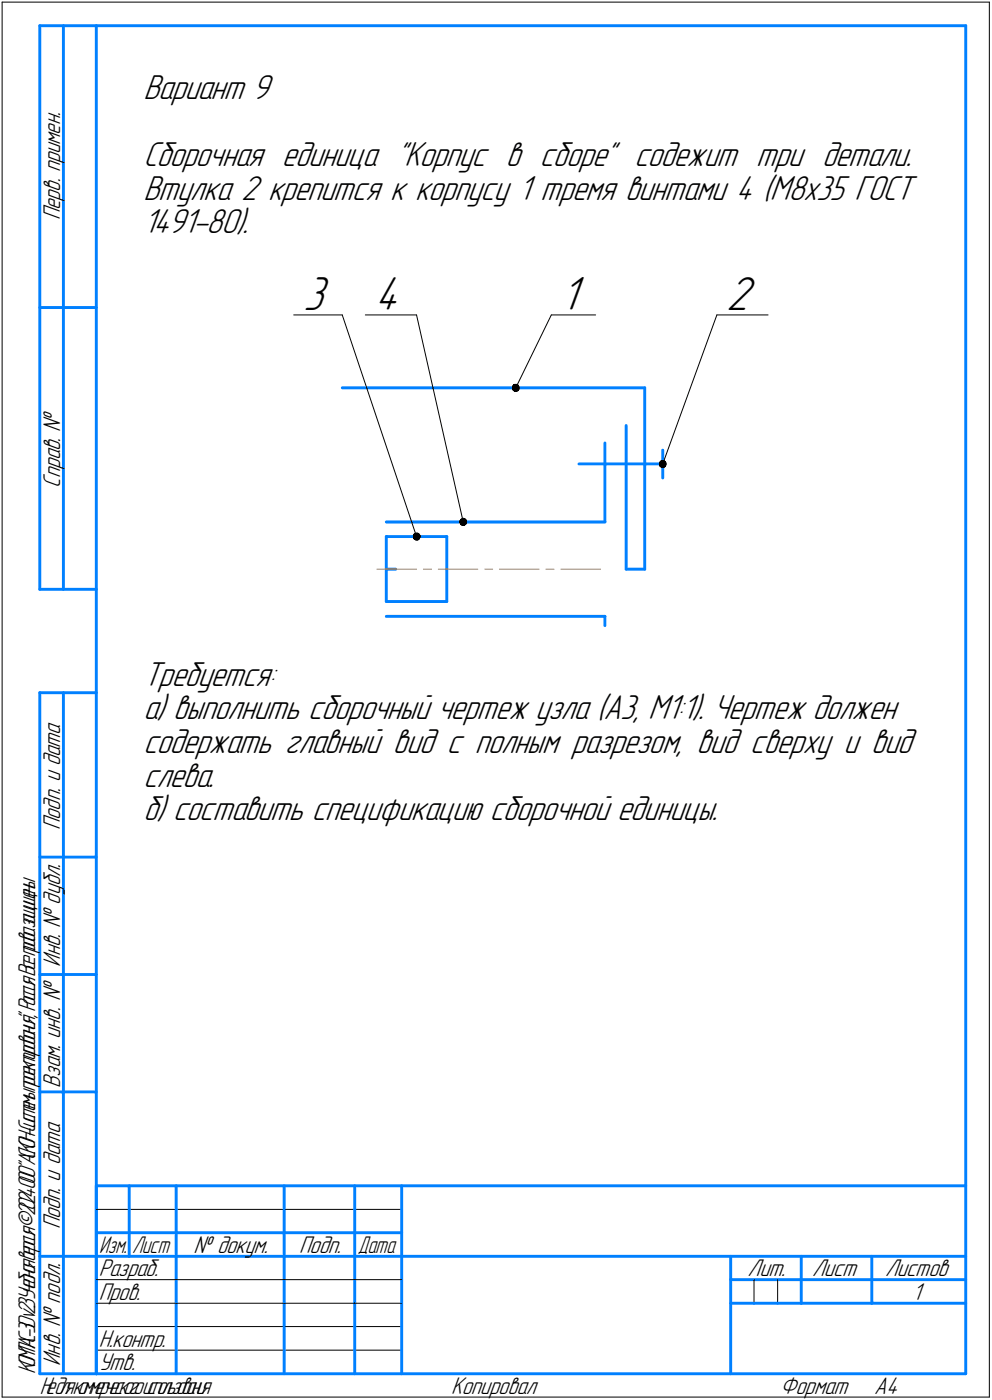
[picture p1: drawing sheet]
<svg xmlns="http://www.w3.org/2000/svg" width="211mm" height="298mm" viewBox="0 0 211 298" stroke-linecap="round" stroke-linejoin="round" font-family="sans-serif">
<g fill="none" stroke="#000" stroke-width=".21">
<path d="M.5 .5h210zM.5 .5v297zM210.5 .5v297zM62.5 67.1h10.3zM72.8 67.1l15.8 47.1zM77.7 67.1h10.9zM88.6 67.1l10 44zM117.3 67.1l-7.6 15.5zM117.3 67.1h9.4zM152.5 67.1l-11.5 31.7zM152.5 67.1h10.9zM20.5 257.5h65z"/>
<path d="M20.5 272.5h17zM20.5 277.5h17zM37.5 272.5h23zM37.5 277.5h23zM60.5 272.5h15zM60.5 277.5h15zM75.5 272.5h10zM75.5 277.5h10zM160.4 272.5v5zM165.4 272.5v5zM.5 297.5h210zM20.5 282.4h65z"/>
<path d="M20.5 287.5h65z"/>
</g>
<g fill="none" stroke="#0080ff" stroke-width=".62">
<path d="M8.5 5.5v120zM8.5 5.5h12zM13.5 5.5v120zM20.5 5.5h185zM20.5 5.5v287zM205.5 5.5v287zM8.5 65.5h12zM72.8 82.6h64.4zM123.2 98.8h17.8zM128.7 94.3v16.8zM133.2 90.6v30.6zM137.2 82.6v38.6z"/>
<path d="M141 95.8v6zM82.2 114.2v7zM82.2 114.2h12.9zM82.2 111.1h46.5zM95.1 114.2v7zM8.5 125.5h12zM82.2 121.2h2zM82.2 121.2v6.9zM82.2 128.1h12.9zM82.2 131.2h46.5zM95.1 121.2v6.9zM128.7 131.2v2z"/>
<path d="M133.2 121.2h4zM8.5 147.5v145zM8.5 147.5h12zM13.5 147.5v145zM8.5 182.5h12zM8.5 207.5h12zM8.5 232.5h12zM20.5 252.5h185zM20.5 252.5v40zM27.5 252.5v15zM37.5 252.5v25zM60.5 252.5v25z"/>
<path d="M75.5 252.5v25zM85.5 252.5v40zM8.5 267.5h12zM20.5 262.5h7zM20.5 267.5h7zM27.5 262.5h10zM27.5 267.5h10zM37.5 277.5v15zM37.5 262.5h23zM37.5 267.5h23zM60.5 277.5v15zM60.5 262.5h15z"/>
<path d="M60.5 267.5h15zM75.5 277.5v15zM75.5 262.5h10zM75.5 267.5h10zM85.5 267.5h120zM155.4 267.5v25zM155.4 272.5h15.1zM155.4 277.5h5zM160.4 277.5h5zM165.4 277.5h5.1zM170.5 267.5v10zM170.5 272.5h35z"/>
<path d="M170.5 277.5h15zM185.5 267.5v10zM185.5 277.5h20zM8.5 292.5h12zM20.5 292.5h185z"/>
</g>
<path d="M80.2 121.2h8.4zM90.1 121.2h1.7zM93.2 121.2h8.5zM103.1 121.2h1.7zM106.3 121.2h8.4zM116.2 121.2h1.7zM119.3 121.2h8.4z" fill="none" stroke="#ff8000" stroke-width=".21"/>
<g fill="#fff" stroke="#fff" stroke-width=".21">
<path d="M119.3 58.3h5.4zM119.3 58.4h5.4zM119.3 58.4h5.4zM119.3 58.5h5.4zM119.3 58.5h5.4zM119.3 58.6h5.4zM119.3 58.6h5.4zM119.3 58.7h5.4zM119.3 58.8h5.4zM119.3 58.8h5.4zM119.3 58.9h5.4zM119.3 58.9h5.4zM119.3 59h5.4zM119.3 59h5.4zM119.3 59.1h5.4zM119.3 59.2h5.4zM119.3 59.2h5.4zM119.3 59.3h5.4zM119.3 59.3h5.4zM119.3 59.4h5.4zM119.3 59.4h5.4zM119.3 59.5h5.4zM119.3 59.5h5.4zM119.3 59.6h5.4zM119.3 59.7h5.4zM119.3 59.7h5.4zM119.3 59.8h5.4zM119.3 59.8h5.4zM119.3 59.9h5.4zM119.3 59.9h5.4zM119.3 60h5.4zM119.3 60.1h5.4zM119.3 60.1h5.4zM119.3 60.2h5.4zM119.3 60.2h5.4zM119.3 60.3h5.4zM119.3 60.3h5.4zM119.3 60.4h5.4zM119.3 60.5h5.4zM119.3 60.5h5.4zM119.3 60.6h5.4zM119.3 60.6h5.4zM119.3 60.7h5.4zM119.3 60.7h5.4zM119.3 60.8h5.4zM119.3 60.8h5.4zM119.3 60.9h5.4zM119.3 61h5.4zM119.3 61h5.4zM119.3 61.1h5.4zM119.3 61.1h5.4zM119.3 61.2h5.4zM119.3 61.2h5.4zM119.3 61.3h5.4zM119.3 61.4h5.4zM119.3 61.4h5.4zM119.3 61.5h5.4zM119.3 61.5h5.4zM119.3 61.6h5.4zM119.3 61.6h5.4zM119.3 61.7h5.4zM119.3 61.8h5.4zM119.3 61.8h5.4zM119.3 61.9h5.4zM119.3 61.9h5.4zM119.3 62h5.4zM119.3 62h5.4zM119.3 62.1h5.4zM119.3 62.1h5.4zM119.3 62.2h5.4zM119.3 62.3h5.4zM119.3 62.3h5.4zM119.3 62.4h5.4zM119.3 62.4h5.4zM119.3 62.5h5.4zM119.3 62.5h5.4zM119.3 62.6h5.4zM119.3 62.7h5.4zM119.3 62.7h5.4zM119.3 62.8h5.4zM119.3 62.8h5.4zM119.3 62.9h5.4zM119.3 62.9h5.4zM119.3 63h5.4zM119.3 63h5.4zM119.3 63.1h5.4zM119.3 63.2h5.4zM119.3 63.2h5.4zM119.3 63.3h5.4zM119.3 63.3h5.4zM119.3 63.4h5.4zM119.3 63.4h5.4zM119.3 63.5h5.4zM119.3 63.6h5.4zM119.3 63.6h5.4zM119.3 63.7h5.4zM119.3 63.7h5.4zM119.3 63.8h5.4zM119.3 63.8h5.4zM119.3 63.9h5.4zM119.3 64h5.4zM119.3 64h5.4zM119.3 64.1h5.4zM119.3 64.1h5.4zM119.3 64.2h5.4zM119.3 64.2h5.4zM119.3 64.3h5.4zM119.3 64.3h5.4zM119.3 64.4h5.4zM119.3 64.5h5.4zM119.3 64.5h5.4zM119.3 64.6h5.4zM119.3 64.6h5.4zM119.3 64.7h5.4zM119.3 64.7h5.4zM119.3 64.8h5.4zM119.3 64.9h5.4zM119.3 64.9h5.4zM119.3 65h5.4zM119.3 65h5.4zM119.3 65.1h5.4zM119.3 65.1h5.4zM119.3 65.2h5.4zM119.3 65.2h5.4zM119.3 65.3h5.4zM119.3 65.4h5.4zM119.3 65.4h5.4zM119.3 65.5h5.4zM119.3 65.5h5.4zM119.3 65.6h5.4zM119.3 65.6h5.4zM119.3 65.7h5.4zM119.3 65.8h5.4zM119.3 65.8h5.4zM119.3 65.9h5.4zM119.3 65.9h5.4zM119.3 66h5.4zM119.3 66h5.4zM119.3 66.1h5.4zM119.3 66.2h5.4zM119.3 66.2h5.4zM119.3 66.3h5.4zM119.3 66.3h5.4zM119.3 66.4h5.4zM119.3 66.4h5.4zM119.3 66.5h5.4zM119.3 66.5h5.4zM119.3 66.6h5.4zM119.3 66.7h5.4zM119.3 66.7h5.4zM119.3 66.8h5.4zM119.3 66.8h5.4zM119.3 66.9h5.4zM119.3 66.9h5.4zM119.3 67h5.4zM119.3 67.1h5.4zM119.3 67.1h5.4zM119.3 67.2h5.4zM119.3 67.2h5.4zM119.3 67.3h5.4zM119.3 67.3h5.4zM119.3 67.4h5.4zM119.3 67.5h5.4zM119.3 67.5h5.4zM119.3 67.6h5.4zM119.3 67.6h5.4zM119.3 67.7h5.4zM119.3 67.7h5.4zM119.3 67.8h5.4zM119.3 67.8h5.4zM119.3 67.9h5.4zM119.3 68h5.4zM119.3 68h5.4zM119.3 68.1h5.4zM119.3 68.1h5.4zM119.3 68.2h5.4z"/>
<path d="M154.5 58.3h6.9zM154.5 58.4h6.9zM154.5 58.4h6.9zM154.5 58.5h6.9zM154.5 58.5h6.9zM154.5 58.6h6.9zM154.5 58.6h6.9zM154.5 58.7h6.9zM154.5 58.8h6.9zM154.5 58.8h6.9zM154.5 58.9h6.9zM154.5 58.9h6.9zM154.5 59h6.9zM154.5 59h6.9zM154.5 59.1h6.9zM154.5 59.2h6.9zM154.5 59.2h6.9zM154.5 59.3h6.9zM154.5 59.3h6.9zM154.5 59.4h6.9zM154.5 59.4h6.9zM154.5 59.5h6.9zM154.5 59.5h6.9zM154.5 59.6h6.9zM154.5 59.7h6.9zM154.5 59.7h6.9zM154.5 59.8h6.9zM154.5 59.8h6.9zM154.5 59.9h6.9zM154.5 59.9h6.9zM154.5 60h6.9zM154.5 60.1h6.9zM154.5 60.1h6.9zM154.5 60.2h6.9zM154.5 60.2h6.9zM154.5 60.3h6.9zM154.5 60.3h6.9zM154.5 60.4h6.9zM154.5 60.5h6.9zM154.5 60.5h6.9zM154.5 60.6h6.9zM154.5 60.6h6.9zM154.5 60.7h6.9zM154.5 60.7h6.9zM154.5 60.8h6.9zM154.5 60.8h6.9zM154.5 60.9h6.9zM154.5 61h6.9zM154.5 61h6.9zM154.5 61.1h6.9zM154.5 61.1h6.9zM154.5 61.2h6.9zM154.5 61.2h6.9zM154.5 61.3h6.9zM154.5 61.4h6.9zM154.5 61.4h6.9zM154.5 61.5h6.9zM154.5 61.5h6.9zM154.5 61.6h6.9zM154.5 61.6h6.9zM154.5 61.7h6.9zM154.5 61.8h6.9zM154.5 61.8h6.9zM154.5 61.9h6.9zM154.5 61.9h6.9zM154.5 62h6.9zM154.5 62h6.9zM154.5 62.1h6.9zM154.5 62.1h6.9zM154.5 62.2h6.9zM154.5 62.3h6.9zM154.5 62.3h6.9zM154.5 62.4h6.9zM154.5 62.4h6.9zM154.5 62.5h6.9zM154.5 62.5h6.9zM154.5 62.6h6.9zM154.5 62.7h6.9zM154.5 62.7h6.9zM154.5 62.8h6.9zM154.5 62.8h6.9zM154.5 62.9h6.9zM154.5 62.9h6.9zM154.5 63h6.9zM154.5 63h6.9zM154.5 63.1h6.9zM154.5 63.2h6.9zM154.5 63.2h6.9zM154.5 63.3h6.9zM154.5 63.3h6.9zM154.5 63.4h6.9zM154.5 63.4h6.9zM154.5 63.5h6.9zM154.5 63.6h6.9zM154.5 63.6h6.9zM154.5 63.7h6.9zM154.5 63.7h6.9zM154.5 63.8h6.9zM154.5 63.8h6.9zM154.5 63.9h6.9zM154.5 64h6.9zM154.5 64h6.9zM154.5 64.1h6.9zM154.5 64.1h6.9zM154.5 64.2h6.9zM154.5 64.2h6.9zM154.5 64.3h6.9zM154.5 64.3h6.9zM154.5 64.4h6.9zM154.5 64.5h6.9zM154.5 64.5h6.9zM154.5 64.6h6.9zM154.5 64.6h6.9zM154.5 64.7h6.9zM154.5 64.7h6.9zM154.5 64.8h6.9zM154.5 64.9h6.9zM154.5 64.9h6.9zM154.5 65h6.9zM154.5 65h6.9zM154.5 65.1h6.9zM154.5 65.1h6.9zM154.5 65.2h6.9zM154.5 65.2h6.9zM154.5 65.3h6.9zM154.5 65.4h6.9zM154.5 65.4h6.9zM154.5 65.5h6.9zM154.5 65.5h6.9zM154.5 65.6h6.9zM154.5 65.6h6.9zM154.5 65.7h6.9zM154.5 65.8h6.9zM154.5 65.8h6.9zM154.5 65.9h6.9zM154.5 65.9h6.9zM154.5 66h6.9zM154.5 66h6.9zM154.5 66.1h6.9zM154.5 66.2h6.9zM154.5 66.2h6.9zM154.5 66.3h6.9zM154.5 66.3h6.9zM154.5 66.4h6.9zM154.5 66.4h6.9zM154.5 66.5h6.9zM154.5 66.5h6.9zM154.5 66.6h6.9zM154.5 66.7h6.9zM154.5 66.7h6.9zM154.5 66.8h6.9zM154.5 66.8h6.9zM154.5 66.9h6.9zM154.5 66.9h6.9zM154.5 67h6.9zM154.5 67.1h6.9zM154.5 67.1h6.9zM154.5 67.2h6.9zM154.5 67.2h6.9zM154.5 67.3h6.9zM154.5 67.3h6.9zM154.5 67.4h6.9zM154.5 67.5h6.9zM154.5 67.5h6.9zM154.5 67.6h6.9zM154.5 67.6h6.9zM154.5 67.7h6.9zM154.5 67.7h6.9zM154.5 67.8h6.9zM154.5 67.8h6.9zM154.5 67.9h6.9zM154.5 68h6.9zM154.5 68h6.9zM154.5 68.1h6.9zM154.5 68.1h6.9zM154.5 68.2h6.9z"/>
<path d="M64.5 58.3h6.3zM64.5 58.4h6.3zM64.5 58.4h6.3zM64.5 58.5h6.3zM64.5 58.5h6.3zM64.5 58.6h6.3zM64.5 58.6h6.3zM64.5 58.7h6.3zM64.5 58.8h6.3zM64.5 58.8h6.3zM64.5 58.9h6.3zM64.5 58.9h6.3zM64.5 59h6.3zM64.5 59h6.3zM64.5 59.1h6.3zM64.5 59.2h6.3zM64.5 59.2h6.3zM64.5 59.3h6.3zM64.5 59.3h6.3zM64.5 59.4h6.3zM64.5 59.4h6.3zM64.5 59.5h6.3zM64.5 59.5h6.3zM64.5 59.6h6.3zM64.5 59.7h6.3zM64.5 59.7h6.3zM64.5 59.8h6.3zM64.5 59.8h6.3zM64.5 59.9h6.3zM64.5 59.9h6.3zM64.5 60h6.3zM64.5 60.1h6.3zM64.5 60.1h6.3zM64.5 60.2h6.3zM64.5 60.2h6.3zM64.5 60.3h6.3zM64.5 60.3h6.3zM64.5 60.4h6.3zM64.5 60.5h6.3zM64.5 60.5h6.3zM64.5 60.6h6.3zM64.5 60.6h6.3zM64.5 60.7h6.3zM64.5 60.7h6.3zM64.5 60.8h6.3zM64.5 60.8h6.3zM64.5 60.9h6.3zM64.5 61h6.3zM64.5 61h6.3zM64.5 61.1h6.3zM64.5 61.1h6.3zM64.5 61.2h6.3zM64.5 61.2h6.3zM64.5 61.3h6.3zM64.5 61.4h6.3zM64.5 61.4h6.3zM64.5 61.5h6.3zM64.5 61.5h6.3zM64.5 61.6h6.3zM64.5 61.6h6.3zM64.5 61.7h6.3zM64.5 61.8h6.3zM64.5 61.8h6.3zM64.5 61.9h6.3zM64.5 61.9h6.3zM64.5 62h6.3zM64.5 62h6.3zM64.5 62.1h6.3zM64.5 62.1h6.3zM64.5 62.2h6.3zM64.5 62.3h6.3zM64.5 62.3h6.3zM64.5 62.4h6.3zM64.5 62.4h6.3zM64.5 62.5h6.3zM64.5 62.5h6.3zM64.5 62.6h6.3zM64.5 62.7h6.3zM64.5 62.7h6.3zM64.5 62.8h6.3zM64.5 62.8h6.3zM64.5 62.9h6.3zM64.5 62.9h6.3zM64.5 63h6.3zM64.5 63h6.3zM64.5 63.1h6.3zM64.5 63.2h6.3zM64.5 63.2h6.3zM64.5 63.3h6.3zM64.5 63.3h6.3zM64.5 63.4h6.3zM64.5 63.4h6.3zM64.5 63.5h6.3zM64.5 63.6h6.3zM64.5 63.6h6.3zM64.5 63.7h6.3zM64.5 63.7h6.3zM64.5 63.8h6.3zM64.5 63.8h6.3zM64.5 63.9h6.3zM64.5 64h6.3zM64.5 64h6.3zM64.5 64.1h6.3zM64.5 64.1h6.3zM64.5 64.2h6.3zM64.5 64.2h6.3zM64.5 64.3h6.3zM64.5 64.3h6.3zM64.5 64.4h6.3zM64.5 64.5h6.3zM64.5 64.5h6.3zM64.5 64.6h6.3zM64.5 64.6h6.3zM64.5 64.7h6.3zM64.5 64.7h6.3zM64.5 64.8h6.3zM64.5 64.9h6.3zM64.5 64.9h6.3zM64.5 65h6.3zM64.5 65h6.3zM64.5 65.1h6.3zM64.5 65.1h6.3zM64.5 65.2h6.3zM64.5 65.2h6.3zM64.5 65.3h6.3zM64.5 65.4h6.3zM64.5 65.4h6.3zM64.5 65.5h6.3zM64.5 65.5h6.3zM64.5 65.6h6.3zM64.5 65.6h6.3zM64.5 65.7h6.3zM64.5 65.8h6.3zM64.5 65.8h6.3zM64.5 65.9h6.3zM64.5 65.9h6.3zM64.5 66h6.3zM64.5 66h6.3zM64.5 66.1h6.3zM64.5 66.2h6.3zM64.5 66.2h6.3zM64.5 66.3h6.3zM64.5 66.3h6.3zM64.5 66.4h6.3zM64.5 66.4h6.3zM64.5 66.5h6.3zM64.5 66.5h6.3zM64.5 66.6h6.3zM64.5 66.7h6.3zM64.5 66.7h6.3zM64.5 66.8h6.3zM64.5 66.8h6.3zM64.5 66.9h6.3zM64.5 66.9h6.3zM64.5 67h6.3zM64.5 67.1h6.3zM64.5 67.1h6.3zM64.5 67.2h6.3zM64.5 67.2h6.3zM64.5 67.3h6.3zM64.5 67.3h6.3zM64.5 67.4h6.3zM64.5 67.5h6.3zM64.5 67.5h6.3zM64.5 67.6h6.3zM64.5 67.6h6.3zM64.5 67.7h6.3zM64.5 67.7h6.3zM64.5 67.8h6.3zM64.5 67.8h6.3zM64.5 67.9h6.3zM64.5 68h6.3zM64.5 68h6.3zM64.5 68.1h6.3zM64.5 68.1h6.3zM64.5 68.2h6.3z"/>
<path d="M79.8 58.3h6.8zM79.8 58.4h6.8zM79.8 58.4h6.8zM79.8 58.5h6.8zM79.8 58.5h6.8zM79.8 58.6h6.8zM79.8 58.6h6.8zM79.8 58.7h6.8zM79.8 58.8h6.8zM79.8 58.8h6.8zM79.8 58.9h6.8zM79.8 58.9h6.8zM79.8 59h6.8zM79.8 59h6.8zM79.8 59.1h6.8zM79.8 59.2h6.8zM79.8 59.2h6.8zM79.8 59.3h6.8zM79.8 59.3h6.8zM79.8 59.4h6.8zM79.8 59.4h6.8zM79.8 59.5h6.8zM79.8 59.5h6.8zM79.8 59.6h6.8zM79.8 59.7h6.8zM79.8 59.7h6.8zM79.8 59.8h6.8zM79.8 59.8h6.8zM79.8 59.9h6.8zM79.8 59.9h6.8zM79.8 60h6.8zM79.8 60.1h6.8zM79.8 60.1h6.8zM79.8 60.2h6.8zM79.8 60.2h6.8zM79.8 60.3h6.8zM79.8 60.3h6.8zM79.8 60.4h6.8zM79.8 60.5h6.8zM79.8 60.5h6.8zM79.8 60.6h6.8zM79.8 60.6h6.8zM79.8 60.7h6.8zM79.8 60.7h6.8zM79.8 60.8h6.8zM79.8 60.8h6.8zM79.8 60.9h6.8zM79.8 61h6.8zM79.8 61h6.8zM79.8 61.1h6.8zM79.8 61.1h6.8zM79.8 61.2h6.8zM79.8 61.2h6.8zM79.8 61.3h6.8zM79.8 61.4h6.8zM79.8 61.4h6.8zM79.8 61.5h6.8zM79.8 61.5h6.8zM79.8 61.6h6.8zM79.8 61.6h6.8zM79.8 61.7h6.8zM79.8 61.8h6.8zM79.8 61.8h6.8zM79.8 61.9h6.8zM79.8 61.9h6.8zM79.8 62h6.8zM79.8 62h6.8zM79.8 62.1h6.8zM79.8 62.1h6.8zM79.8 62.2h6.8zM79.8 62.3h6.8zM79.8 62.3h6.8zM79.8 62.4h6.8zM79.8 62.4h6.8zM79.8 62.5h6.8zM79.8 62.5h6.8zM79.8 62.6h6.8zM79.8 62.7h6.8zM79.8 62.7h6.8zM79.8 62.8h6.8zM79.8 62.8h6.8zM79.8 62.9h6.8zM79.8 62.9h6.8zM79.8 63h6.8zM79.8 63h6.8zM79.8 63.1h6.8zM79.8 63.2h6.8zM79.8 63.2h6.8zM79.8 63.3h6.8zM79.8 63.3h6.8zM79.8 63.4h6.8zM79.8 63.4h6.8zM79.8 63.5h6.8zM79.8 63.6h6.8zM79.8 63.6h6.8zM79.8 63.7h6.8zM79.8 63.7h6.8zM79.8 63.8h6.8zM79.8 63.8h6.8zM79.8 63.9h6.8zM79.8 64h6.8zM79.8 64h6.8zM79.8 64.1h6.8zM79.8 64.1h6.8zM79.8 64.2h6.8zM79.8 64.2h6.8zM79.8 64.3h6.8zM79.8 64.3h6.8zM79.8 64.4h6.8zM79.8 64.5h6.8zM79.8 64.5h6.8zM79.8 64.6h6.8zM79.8 64.6h6.8zM79.8 64.7h6.8zM79.8 64.7h6.8zM79.8 64.8h6.8zM79.8 64.9h6.8zM79.8 64.9h6.8zM79.8 65h6.8zM79.8 65h6.8zM79.8 65.1h6.8zM79.8 65.1h6.8zM79.8 65.2h6.8zM79.8 65.2h6.8zM79.8 65.3h6.8zM79.8 65.4h6.8zM79.8 65.4h6.8zM79.8 65.5h6.8zM79.8 65.5h6.8zM79.8 65.6h6.8zM79.8 65.6h6.8zM79.8 65.7h6.8zM79.8 65.8h6.8zM79.8 65.8h6.8zM79.8 65.9h6.8zM79.8 65.9h6.8zM79.8 66h6.8zM79.8 66h6.8zM79.8 66.1h6.8zM79.8 66.2h6.8zM79.8 66.2h6.8zM79.8 66.3h6.8zM79.8 66.3h6.8zM79.8 66.4h6.8zM79.8 66.4h6.8zM79.8 66.5h6.8zM79.8 66.5h6.8zM79.8 66.6h6.8zM79.8 66.7h6.8zM79.8 66.7h6.8zM79.8 66.8h6.8zM79.8 66.8h6.8zM79.8 66.9h6.8zM79.8 66.9h6.8zM79.8 67h6.8zM79.8 67.1h6.8zM79.8 67.1h6.8zM79.8 67.2h6.8zM79.8 67.2h6.8zM79.8 67.3h6.8zM79.8 67.3h6.8zM79.8 67.4h6.8zM79.8 67.5h6.8zM79.8 67.5h6.8zM79.8 67.6h6.8zM79.8 67.6h6.8zM79.8 67.7h6.8zM79.8 67.7h6.8zM79.8 67.8h6.8zM79.8 67.8h6.8zM79.8 67.9h6.8zM79.8 68h6.8zM79.8 68h6.8zM79.8 68.1h6.8zM79.8 68.1h6.8zM79.8 68.2h6.8z"/>
</g>
<g fill="#000" stroke="#000" stroke-width=".21">
<path d="M109.4 81.8h.7zM109.2 81.9h1zM109.2 82h1zM109.2 82h1.1zM109.1 82.1h1.2zM109.1 82.1h1.2zM109.1 82.2h1.3zM109 82.2h1.4zM109 82.3h1.5zM109 82.4h1.5zM109 82.4h1.5zM108.9 82.5h1.6zM108.9 82.5h1.6zM108.9 82.6h1.6zM108.9 82.6h1.6zM108.9 82.7h1.6zM108.9 82.7h1.6zM109 82.8h1.5zM109 82.9h1.5zM109.1 82.9h1.4zM109.1 83h1.3zM109.1 83h1.2zM109.2 83.1h1.1zM109.2 83.1h1.1zM109.3 83.2h.9zM109.3 83.3h.8zM109.4 83.3h.6z"/>
<path d="M140.8 98h.4zM140.7 98.1h.6zM140.5 98.2h.9zM140.4 98.2h1.1zM140.4 98.3h1.2zM140.4 98.3h1.2zM140.3 98.4h1.3zM140.3 98.4h1.4zM140.3 98.5h1.4zM140.2 98.6h1.5zM140.2 98.6h1.5zM140.2 98.7h1.5zM140.2 98.7h1.5zM140.2 98.8h1.5zM140.2 98.8h1.5zM140.2 98.9h1.5zM140.2 98.9h1.5zM140.3 99h1.4zM140.3 99.1h1.4zM140.3 99.1h1.4zM140.3 99.2h1.4zM140.4 99.2h1.2zM140.4 99.3h1.2zM140.4 99.3h1.2zM140.5 99.4h1zM140.6 99.5h.8zM140.7 99.5h.6z"/>
<path d="M88.4 113.5h.5zM88.3 113.6h.8zM88.2 113.6h.9zM88.1 113.7h1.1zM88 113.7h1.2zM88 113.8h1.3zM87.9 113.8h1.5zM87.9 113.9h1.5zM87.9 114h1.5zM87.9 114h1.5zM87.8 114.1h1.6zM87.9 114.1h1.5zM87.9 114.2h1.5zM87.9 114.2h1.5zM87.9 114.3h1.5zM87.9 114.4h1.5zM87.9 114.4h1.5zM87.9 114.5h1.5zM87.9 114.5h1.5zM87.9 114.6h1.5zM88 114.6h1.4zM88 114.7h1.3zM88.1 114.8h1.1zM88.1 114.8h1.1zM88.1 114.9h1zM88.3 114.9h.8zM88.4 115h.6z"/>
<path d="M98.4 110.3h.3zM98.3 110.4h.5zM98.2 110.5h.7zM98.1 110.5h1zM98 110.6h1.1zM98 110.6h1.2zM97.9 110.7h1.3zM97.9 110.7h1.3zM97.9 110.8h1.4zM97.8 110.9h1.5zM97.8 110.9h1.5zM97.8 111h1.5zM97.8 111h1.5zM97.8 111.1h1.5zM97.8 111.1h1.5zM97.8 111.2h1.5zM97.8 111.3h1.5zM97.8 111.3h1.5zM97.8 111.4h1.5zM97.9 111.4h1.4zM97.9 111.5h1.3zM97.9 111.5h1.3zM97.9 111.6h1.3zM98 111.6h1.1zM98 111.7h1.1zM98.1 111.8h.8zM98.2 111.8h.7zM98.3 111.9h.5z"/>
</g>
<g font-size="10.8">
<text x="64.5" y="66.1">3</text>
<text x="79.7" y="66.1">4</text>
<text x="119.3" y="66.1">1</text>
<text x="154.5" y="66.1">2</text>
</g>
<g font-size="7.8">
<text x="30.5" y="21.1">Вариант 9</text>
<text x="30.5" y="35.4">Сборочная единица &quot;Корпус в сборе&quot; содежит три детали.</text>
<text x="30.5" y="42.5">Втулка 2 крепится к корпусу 1 тремя винтами 4 (М8х35 ГОСТ</text>
<text x="30.5" y="49.6">1491-80).</text>
<text x="30.5" y="146.1">Требуется:</text>
<text x="30.5" y="153.2">а) выполнить сборочный чертеж узла (А3, М1:1). Чертеж должен</text>
<text x="30.5" y="160.3">содержать главный вид с полным разрезом, вид сверху и вид</text>
<text x="30.5" y="167.5">слева.</text>
<text x="30.5" y="174.6">б) составить спецификацию сборочной единицы.</text>
</g>
<g font-size="5.5">
<text x="12.8" y="46.9" transform="rotate(-90 12.8 46.9)">Перв. примен.</text>
<text x="12.8" y="103.8" transform="rotate(-90 12.8 103.8)">Справ. №</text>
<text x="12.8" y="176.7" transform="rotate(-90 12.8 176.7)">Подп. и дата</text>
<text x="12.8" y="205.8" transform="rotate(-90 12.8 205.8)">Инв. № дубл.</text>
<text x="12.8" y="231.6" transform="rotate(-90 12.8 231.6)">Взам. инв. №</text>
<text x="12.8" y="261.7" transform="rotate(-90 12.8 261.7)">Подп. и дата</text>
<text x="41.2" y="266.8">№ докум.</text>
<text x="63.6" y="266.8">Подп.</text>
<text x="21" y="271.8">Разраб.</text>
<text x="159.1" y="271.8">Лит.</text>
<text x="172.8" y="271.8">Лист</text>
<text x="188.3" y="271.8">Листов</text>
<text x="21" y="276.8">Пров.</text>
<text x="194.1" y="276.8">1</text>
<text x="21" y="286.8">Н.контр.</text>
<text x="12.8" y="290.8" transform="rotate(-90 12.8 290.8)">Инв. № подл.</text>
<text x="21" y="291.8">Утв.</text>
<text x="96" y="296.8">Копировал</text>
<text x="166" y="296.8">Формат</text>
<text x="186" y="296.8">A4</text>
</g>
<g font-size="5.4">
<text x="21.1" y="266.8">Изм.</text>
<text x="28.1" y="266.8">Лист</text>
<text x="76.1" y="266.8">Дата</text>
<text x="7.5" y="292.5" transform="rotate(-90 7.5 292.5)">КОМПАС-3Dv23Учебнаяверсия©2024ООО&quot;АСКОН-Системыпроектирования&quot;,Россия.Всеправазащищены.</text>
<text x="8.5" y="296.7">Недлякоммерческогоиспользования</text>
</g>
</svg>
